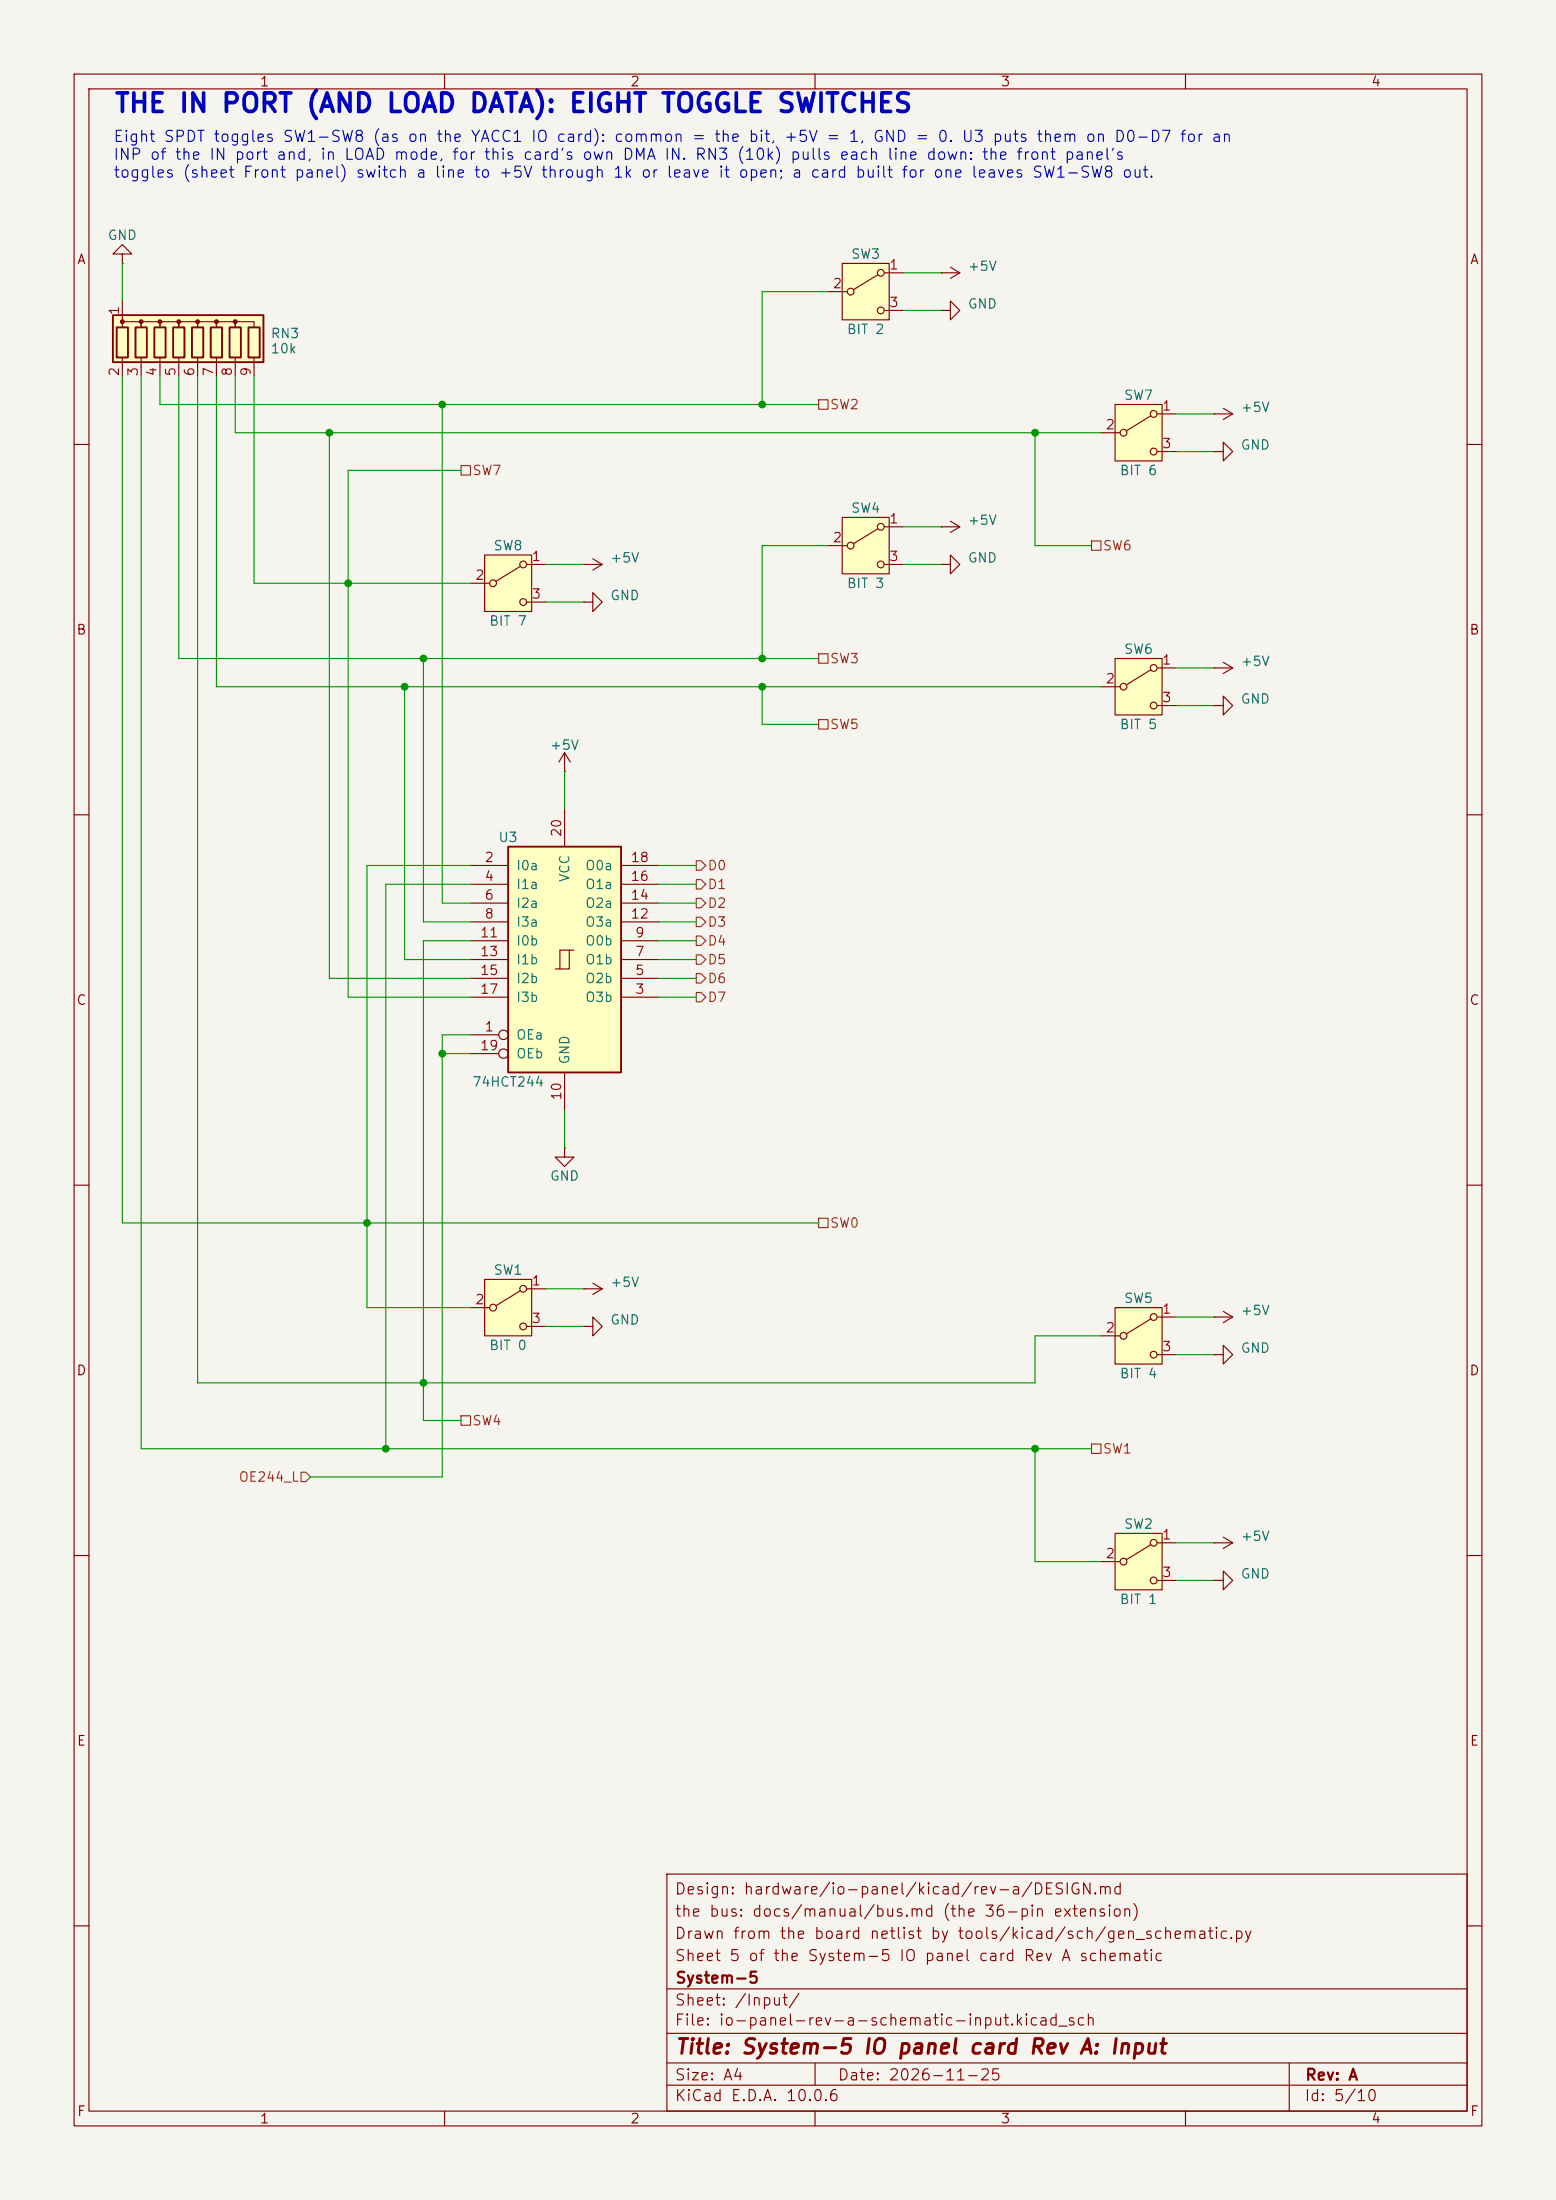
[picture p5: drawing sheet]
<svg xmlns="http://www.w3.org/2000/svg" width="210mm" height="297mm" viewBox="0 0 210 297" stroke-linecap="round" stroke-linejoin="round" font-family="sans-serif">
<path d="M0 0h210v297h-210z" fill="#f5f4ef" stroke="#f5f4ef" stroke-width=".13"/>
<g fill="none" stroke="#840000" stroke-width=".15">
<path d="M10 10h190v277h-190zM12 12h186v273h-186zM60 10v2M110 10v2M160 10v2M127 41.9h1.3v-1.3l1.2 1.3-1.2 1.3v-1.3M127 41.9h.1M10 60h2M127 76.2h1.3v-1.3l1.2 1.3-1.2 1.3v-1.3M127 76.2h.1M198 60h2M10 110h2"/>
<path d="M198 110h2M10 160h2M76.2 154.9v1.3h1.3l-1.3 1.3-1.3-1.3h1.3M76.2 154.9h.1M198 160h2M10 210h2M198 210h2M90 253h108v32h-108zM10 260h2M90 278.5h108M90 274.5h108M90 268.5h108"/>
<path d="M110 278.5v3M174 278.5v6.5M198 260h2M60 285v2M90 281.5h108M110 285v2M160 285v2"/>
</g>
<path d="M150.5 54.6h6.3v7.6h-6.3z" fill="#ffffc2"/>
<g fill="none" stroke="#840000" stroke-width=".15">
<path d="M148.6 58.4h2.5M150.5 54.6h6.3v7.6h-6.3zM155.3 56.1l-3.3 2.1M156.2 55.9h2.5M156.2 61h2.5M78.7 81.3h1.3v-1.3l1.3 1.3-1.3 1.3v-1.3M78.7 81.3h.1"/>
<circle cx="151.6" cy="58.4" r=".46"/>
<circle cx="155.7" cy="55.9" r=".46"/>
<circle cx="155.7" cy="61" r=".46"/>
</g>
<path d="M150.5 207h6.3v7.6h-6.3z" fill="#ffffc2"/>
<g fill="none" stroke="#840000" stroke-width=".15">
<path d="M148.6 210.8h2.5M150.5 207h6.3v7.6h-6.3zM155.3 208.5l-3.3 2.1M156.2 208.3h2.5M156.2 213.4h2.5"/>
<circle cx="151.6" cy="210.8" r=".46"/>
<circle cx="155.7" cy="213.4" r=".46"/>
<circle cx="155.7" cy="208.3" r=".46"/>
</g>
<path d="M65.4 74.9h6.4v7.7h-6.4z" fill="#ffffc2"/>
<g fill="none" stroke="#840000" stroke-width=".15">
<path d="M16.5 34.3h1.3l-1.3-1.3-1.3 1.3h1.3v1.3M16.5 35.6h.1M127 36.8h.1M127 36.8h2.5M128.3 36.1l1.2 .7M129.5 36.8l-1.2 .8M63.5 78.7h2.5M65.4 74.9h6.4v7.7h-6.4zM70.2 76.5l-3.3 2M71.1 76.2h2.6M127 71.1h.1M127 71.1h2.5"/>
<path d="M128.3 70.4l1.2 .7M129.5 71.1l-1.2 .8M71.1 81.3h2.6M163.8 177.8h.1M163.8 177.8h2.6M165.1 177l1.3 .8M166.4 177.8l-1.3 .8M163.8 208.3h.1M163.8 213.4h1.3v-1.3l1.3 1.3-1.3 1.2v-1.2M163.8 213.4h.1M163.8 208.3h2.6M165.1 207.5l1.3 .8"/>
<path d="M166.4 208.3l-1.3 .7"/>
<circle cx="66.5" cy="78.7" r=".46"/>
<circle cx="70.6" cy="76.2" r=".46"/>
<circle cx="70.6" cy="81.3" r=".46"/>
</g>
<path d="M113.7 35.6h6.3v7.6h-6.3z" fill="#ffffc2"/>
<g fill="none" stroke="#840000" stroke-width=".15">
<path d="M111.8 39.4h2.5M113.7 35.6h6.3v7.6h-6.3zM118.5 37.1l-3.3 2M119.4 36.8h2.5M119.4 41.9h2.5"/>
<circle cx="114.8" cy="39.4" r=".46"/>
<circle cx="118.9" cy="36.8" r=".46"/>
<circle cx="118.9" cy="41.9" r=".46"/>
</g>
<path d="M150.5 176.5h6.3v7.7h-6.3z" fill="#ffffc2"/>
<g fill="none" stroke="#840000" stroke-width=".15">
<path d="M78.7 174h.1M78.7 174h2.6M80 173.2l1.3 .8M81.3 174l-1.3 .8M150.5 176.5h6.3v7.7h-6.3zM155.3 178.1l-3.3 2M156.2 177.8h2.5M148.6 180.3h2.5M156.2 182.9h2.5M163.8 182.9h1.3v-1.3l1.3 1.3-1.3 1.3v-1.3M163.8 182.9h.1"/>
<circle cx="155.7" cy="177.8" r=".46"/>
<circle cx="151.6" cy="180.3" r=".46"/>
<circle cx="155.7" cy="182.9" r=".46"/>
</g>
<path d="M15.2 42.5h20.4v6.4h-20.4z" fill="#ffffc2"/>
<path d="M15.2 42.5h20.4v6.4h-20.4zM15.7 44.2h1.6v4.1h-1.6zM18.3 44.2h1.5v4.1h-1.5zM20.8 44.2h1.6v4.1h-1.6zM23.4 44.2h1.5v4.1h-1.5zM25.9 44.2h1.5v4.1h-1.5zM28.4 44.2h1.6v4.1h-1.6zM31 44.2h1.5v4.1h-1.5zM33.5 44.2h1.6v4.1h-1.6z" fill="none" stroke="#840000" stroke-width=".25"/>
<g fill="#840000" stroke="#840000" stroke-width=".15">
<circle cx="16.5" cy="43.4" r=".25"/>
<circle cx="19" cy="43.4" r=".25"/>
<circle cx="21.6" cy="43.4" r=".25"/>
<circle cx="24.1" cy="43.4" r=".25"/>
<circle cx="26.7" cy="43.4" r=".25"/>
<circle cx="29.2" cy="43.4" r=".25"/>
<circle cx="31.7" cy="43.4" r=".25"/>
</g>
<g fill="none" stroke="#840000" stroke-width=".15">
<path d="M16.5 44.2v-.8h2.5v.8v-.8h2.6v.8v-.8h2.5v.8v-.8h2.6v.8v-.8h2.5v.8v-.8h2.5v.8v-.8h2.6v.8M16.5 40.6v2.6M16.5 48.3v2.5M19 48.3v2.5M21.6 48.3v2.5M24.1 48.3v2.5M26.7 48.3v2.5M29.2 48.3v2.5M31.7 48.3v2.5M34.3 48.3v2.5M78.7 76.2h.1M78.7 76.2h2.6"/>
<path d="M80 75.4l1.3 .8M81.3 76.2l-1.3 .8M76.2 104.1h.1M76.2 101.6l-.8 1.3M76.2 101.6l.8 1.3M76.2 101.6v2.5"/>
</g>
<path d="M65.4 172.7h6.4v7.6h-6.4z" fill="#ffffc2"/>
<g fill="none" stroke="#840000" stroke-width=".15">
<path d="M63.5 176.5h2.5M65.4 172.7h6.4v7.6h-6.4zM70.2 174.2l-3.3 2.1M71.1 174h2.6M71.1 179.1h2.6"/>
<circle cx="66.5" cy="176.5" r=".46"/>
<circle cx="70.6" cy="174" r=".46"/>
<circle cx="70.6" cy="179.1" r=".46"/>
</g>
<path d="M113.7 69.9h6.3v7.6h-6.3z" fill="#ffffc2"/>
<g fill="none" stroke="#840000" stroke-width=".15">
<path d="M163.8 55.9h.1M163.8 55.9h2.6M165.1 55.1l1.3 .8M166.4 55.9l-1.3 .7M111.8 73.7h2.5M113.7 69.9h6.3v7.6h-6.3zM118.5 71.4l-3.3 2M119.4 71.1h2.5M119.4 76.2h2.5M163.8 61h1.3v-1.3l1.3 1.3-1.3 1.2v-1.2M163.8 61h.1M163.8 95.3h1.3v-1.3l1.3 1.3-1.3 1.2v-1.2"/>
<path d="M163.8 95.3h.1M163.8 90.2h.1M163.8 90.2h2.6M165.1 89.4l1.3 .8M166.4 90.2l-1.3 .7M78.7 179.1h1.3v-1.3l1.3 1.3-1.3 1.2v-1.2M78.7 179.1h.1"/>
<circle cx="114.8" cy="73.7" r=".46"/>
<circle cx="118.9" cy="71.1" r=".46"/>
<circle cx="118.9" cy="76.2" r=".46"/>
</g>
<path d="M68.6 114.3h15.2v30.5h-15.2z" fill="#ffffc2"/>
<g fill="none" stroke="#840000" stroke-width=".15">
<path d="M63.5 116.8h5.1M63.5 119.4h5.1M76.2 109.2v5.1M83.8 116.8h5.1M83.8 119.4h5.1M63.5 139.7h3.8M63.5 134.6h5.1M63.5 132.1h5.1M63.5 121.9h5.1M63.5 129.5h5.1M63.5 124.5h5.1M63.5 127h5.1"/>
<path d="M76.8 128.3h-1.2v2.5M77.5 128.3h-.7v2.5h-1.9M83.8 134.6h5.1M83.8 132.1h5.1M83.8 121.9h5.1M83.8 129.5h5.1M83.8 124.5h5.1M83.8 127h5.1M63.5 142.2h3.8M76.2 144.8v5.1"/>
<circle cx="67.9" cy="139.7" r=".63"/>
<circle cx="67.9" cy="142.2" r=".63"/>
</g>
<path d="M68.6 114.3h15.2v30.5h-15.2z" fill="none" stroke="#840000" stroke-width=".25"/>
<path d="M150.5 88.9h6.3v7.6h-6.3z" fill="#ffffc2"/>
<g fill="none" stroke="#840000" stroke-width=".15">
<path d="M148.6 92.7h2.5M150.5 88.9h6.3v7.6h-6.3zM155.3 90.4l-3.3 2.1M156.2 90.2h2.5M156.2 95.3h2.5"/>
<circle cx="151.6" cy="92.7" r=".46"/>
<circle cx="155.7" cy="90.2" r=".46"/>
<circle cx="155.7" cy="95.3" r=".46"/>
</g>
<g fill="none" stroke="#725600" stroke-width=".15">
<path d="M110.5 54h1.3v1.2h-1.3zM62.2 62.9h1.3v1.2h-1.3zM147.3 73h1.3v1.3h-1.3zM110.5 97.2h1.3v1.2h-1.3zM110.5 88.3h1.3v1.2h-1.3zM94 116.2h.6l.6 .6-.6 .7h-.6zM94 118.7h.6l.6 .7-.6 .6h-.6zM94 131.4h.6l.6 .7-.6 .6h-.6zM94 128.9h.6l.6 .6-.6 .7h-.6zM94 134h.6l.6 .6-.6 .7h-.6zM94 126.4h.6l.6 .6-.6 .6h-.6zM94 123.8h.6l.6 .7-.6 .6h-.6z"/>
<path d="M94 121.3h.6l.6 .6-.6 .7h-.6zM110.5 164.5h1.3v1.2h-1.3zM40.6 198.8h.7l.6 .6-.6 .6h-.7zM62.2 191.1h1.3v1.3h-1.3zM147.3 194.9h1.3v1.3h-1.3z"/>
</g>
<g fill="none" stroke="#009600" stroke-width=".15">
<path d="M16.5 35.6v5M111.8 39.4h-8.9v15.2M121.9 36.8h5.1M16.5 50.8v114.3h94M19 50.8v144.8h128.3M21.6 50.8v3.8h88.9M24.1 50.8v38.1h86.4M26.7 50.8v135.9h113v-6.4h8.9M29.2 50.8v41.9h119.4M31.7 50.8v7.6h116.9M34.3 50.8v27.9h29.2M44.4 58.4v73.7h19.1"/>
<path d="M59.7 54.6v67.3h3.8M121.9 41.9h5.1M139.7 58.4v15.3h7.6M158.7 55.9h5.1M62.2 63.5h-15.2v71.1h16.5M73.7 76.2h5M111.8 73.7h-8.9v15.2M121.9 71.1h5.1M121.9 76.2h5.1M158.7 61h5.1M54.6 92.7v36.8h8.9M57.1 88.9v35.6h6.4"/>
<path d="M73.7 81.3h5M102.9 92.7v5.1h7.6M158.7 95.3h5.1M158.7 90.2h5.1M63.5 116.8h-14v59.7h14M63.5 119.4h-11.4v76.2M76.2 104.1v5.1M88.9 116.8h5.1M88.9 119.4h5.1M63.5 139.7h-3.8v59.7h-17.8M63.5 127h-6.4v64.8h5.1M88.9 129.5h5.1"/>
<path d="M88.9 132.1h5.1M88.9 134.6h5.1M88.9 124.5h5.1M88.9 127h5.1M88.9 121.9h5.1M59.7 142.2h3.8M76.2 149.9v5M73.7 174h5M73.7 179.1h5M158.7 177.8h5.1M139.7 195.6v15.2h8.9M158.7 182.9h5.1"/>
<path d="M158.7 213.4h5.1M158.7 208.3h5.1"/>
</g>
<g fill="#009600" stroke="#009600" stroke-width=".13">
<circle cx="139.7" cy="195.6" r=".46"/>
<circle cx="102.9" cy="88.9" r=".46"/>
<circle cx="102.9" cy="92.7" r=".46"/>
<circle cx="139.7" cy="58.4" r=".46"/>
<circle cx="59.7" cy="54.6" r=".46"/>
<circle cx="44.4" cy="58.4" r=".46"/>
<circle cx="57.1" cy="88.9" r=".46"/>
<circle cx="54.6" cy="92.7" r=".46"/>
<circle cx="47" cy="78.7" r=".46"/>
<circle cx="52.1" cy="195.6" r=".46"/>
<circle cx="59.7" cy="142.2" r=".46"/>
<circle cx="49.5" cy="165.1" r=".46"/>
<circle cx="57.1" cy="186.7" r=".46"/>
<circle cx="102.9" cy="54.6" r=".46"/>
</g>
<text font-size="2.5" fill="#0000c2" x="15.3" y="15.8">THE IN PORT (AND LOAD DATA): EIGHT TOGGLE SWITCHES</text>
<text font-size="2" fill="#840000" x="91" y="277.8">Title: System-5 IO panel card Rev A: Input</text>
<g font-size="1.5" fill="#0000c2">
<text x="15.2" y="19.5">Eight SPDT toggles SW1-SW8 (as on the YACC1 IO card): common = the bit, +5V = 1, GND = 0. U3 puts them on D0-D7 for an</text>
<text x="15.2" y="22">INP of the IN port and, in LOAD mode, for this card's own DMA IN. RN3 (10k) pulls each line down: the front panel's</text>
<text x="15.2" y="24.4">toggles (sheet Front panel) switch a line to +5V through 1k or leave it open; a card built for one leaves SW1-SW8 out.</text>
</g>
<g font-size="1.5" fill="#840000">
<text x="91" y="256.1">Design: hardware/io-panel/kicad/rev-a/DESIGN.md</text>
<text x="91" y="262.1">Drawn from the board netlist by tools/kicad/sch/gen_schematic.py</text>
<text x="91" y="259.1">the bus: docs/manual/bus.md (the 36-pin extension)</text>
<text x="91" y="265.1">Sheet 5 of the System-5 IO panel card Rev A schematic</text>
<text x="91.1" y="268.1">System-5</text>
<text x="91" y="273.8">File: io-panel-rev-a-schematic-input.kicad_sch</text>
<text x="91" y="271.1">Sheet: /Input/</text>
<text x="91" y="281.2">Size: A4</text>
<text x="113" y="281.2">Date: 2026-11-25</text>
<text x="176.1" y="281.2">Rev: A</text>
<text x="91" y="284">KiCad E.D.A. 10.0.6</text>
<text x="176" y="284">Id: 5/10</text>
</g>
<g font-size="1.3" fill="#840000">
<text x="35" y="12">1</text>
<text x="85" y="12">2</text>
<text x="135" y="12">3</text>
<text x="185" y="12">4</text>
<text x="10.3" y="36">A</text>
<text x="198.3" y="36">A</text>
<text x="10.2" y="86">B</text>
<text x="198.2" y="86">B</text>
<text x="10.2" y="136">C</text>
<text x="198.2" y="136">C</text>
<text x="10.2" y="186">D</text>
<text x="198.2" y="186">D</text>
<text x="10.3" y="236">E</text>
<text x="198.3" y="236">E</text>
<text x="10.3" y="286">F</text>
<text x="35" y="287">1</text>
<text x="85" y="287">2</text>
<text x="135" y="287">3</text>
<text x="185" y="287">4</text>
<text x="198.3" y="286">F</text>
</g>
<g font-size="1.3" fill="#006464">
<text x="14.4" y="32.7">GND</text>
<text x="114.8" y="35.3">SW3</text>
<text x="130.5" y="42">GND</text>
<text x="130.5" y="36.9">+5V</text>
<text x="36.4" y="46">RN3</text>
<text x="114.2" y="45.4">BIT 2</text>
<text x="36.4" y="48">10k</text>
<text x="151.6" y="54.3">SW7</text>
<text x="167.4" y="55.9">+5V</text>
<text x="151" y="64.5">BIT 6</text>
<text x="167.4" y="61">GND</text>
<text x="114.8" y="69.5">SW4</text>
<text x="130.5" y="71.2">+5V</text>
<text x="66.5" y="74.6">SW8</text>
<text x="82.3" y="76.3">+5V</text>
<text x="130.5" y="76.3">GND</text>
<text x="82.3" y="81.3">GND</text>
<text x="114.2" y="79.7">BIT 3</text>
<text x="65.9" y="84.8">BIT 7</text>
<text x="151.6" y="88.6">SW6</text>
<text x="167.4" y="95.3">GND</text>
<text x="167.4" y="90.2">+5V</text>
<text x="74.1" y="101.5">+5V</text>
<text x="151" y="98.8">BIT 5</text>
<text x="67.2" y="114">U3</text>
<text x="69.6" y="117.8">I0a</text>
<text x="77.2" y="119.2" transform="rotate(-90 77.2 119.2)">VCC</text>
<text x="78.9" y="117.8">O0a</text>
<text x="69.6" y="120.3">I1a</text>
<text x="69.6" y="122.9">I2a</text>
<text x="69.6" y="125.4">I3a</text>
<text x="78.9" y="125.4">O3a</text>
<text x="78.9" y="122.9">O2a</text>
<text x="78.9" y="120.3">O1a</text>
<text x="69.6" y="128">I0b</text>
<text x="69.6" y="130.5">I1b</text>
<text x="78.9" y="130.5">O1b</text>
<text x="78.9" y="128">O0b</text>
<text x="69.6" y="133">I2b</text>
<text x="69.6" y="135.6">I3b</text>
<text x="78.9" y="135.6">O3b</text>
<text x="78.9" y="133">O2b</text>
<text x="69.6" y="140.7">OEa</text>
<text x="69.6" y="143.2">OEb</text>
<text x="77.2" y="143.8" transform="rotate(-90 77.2 143.8)">GND</text>
<text x="63.6" y="147">74HCT244</text>
<text x="74.1" y="159.7">GND</text>
<text x="66.5" y="172.4">SW1</text>
<text x="82.3" y="174.1">+5V</text>
<text x="82.3" y="179.1">GND</text>
<text x="151.6" y="176.2">SW5</text>
<text x="167.4" y="177.9">+5V</text>
<text x="65.9" y="182.6">BIT 0</text>
<text x="167.4" y="182.9">GND</text>
<text x="151" y="186.4">BIT 4</text>
<text x="151.6" y="206.7">SW2</text>
<text x="167.4" y="208.3">+5V</text>
<text x="167.4" y="213.4">GND</text>
<text x="151" y="216.9">BIT 1</text>
</g>
<g font-size="1.3" fill="#a90000">
<text x="112.3" y="39.2">2</text>
<text x="119.9" y="36.7">1</text>
<text x="119.9" y="41.8">3</text>
<text x="16.4" y="42.6" transform="rotate(-90 16.4 42.6)">1</text>
<text x="16.4" y="50.9" transform="rotate(-90 16.4 50.9)">2</text>
<text x="18.9" y="50.9" transform="rotate(-90 18.9 50.9)">3</text>
<text x="21.5" y="50.9" transform="rotate(-90 21.5 50.9)">4</text>
<text x="24" y="50.9" transform="rotate(-90 24 50.9)">5</text>
<text x="26.5" y="50.9" transform="rotate(-90 26.5 50.9)">6</text>
<text x="29.1" y="50.9" transform="rotate(-90 29.1 50.9)">7</text>
<text x="31.6" y="50.9" transform="rotate(-90 31.6 50.9)">8</text>
<text x="34.2" y="50.9" transform="rotate(-90 34.2 50.9)">9</text>
<text x="149.1" y="58.3">2</text>
<text x="156.7" y="55.7">1</text>
<text x="156.7" y="60.8">3</text>
<text x="119.9" y="71">1</text>
<text x="71.7" y="76.1">1</text>
<text x="112.3" y="73.5">2</text>
<text x="119.9" y="76.1">3</text>
<text x="64" y="78.6">2</text>
<text x="71.7" y="81.1">3</text>
<text x="149.1" y="92.6">2</text>
<text x="156.7" y="90">1</text>
<text x="156.7" y="95.1">3</text>
<text x="76.1" y="113.1" transform="rotate(-90 76.1 113.1)">20</text>
<text x="65.3" y="116.7">2</text>
<text x="65.3" y="119.2">4</text>
<text x="85" y="119.2">16</text>
<text x="85" y="116.7">18</text>
<text x="65.3" y="121.8">6</text>
<text x="65.3" y="124.3">8</text>
<text x="85" y="124.3">12</text>
<text x="85" y="121.8">14</text>
<text x="64.7" y="126.9">11</text>
<text x="64.7" y="129.4">13</text>
<text x="64.7" y="131.9">15</text>
<text x="85.6" y="131.9">5</text>
<text x="85.6" y="129.4">7</text>
<text x="85.6" y="126.9">9</text>
<text x="64.7" y="134.5">17</text>
<text x="85.6" y="134.5">3</text>
<text x="64.7" y="142.1">19</text>
<text x="65.3" y="139.6">1</text>
<text x="76.1" y="148.7" transform="rotate(-90 76.1 148.7)">10</text>
<text x="71.7" y="173.9">1</text>
<text x="64" y="176.4">2</text>
<text x="71.7" y="178.9">3</text>
<text x="156.7" y="177.7">1</text>
<text x="149.1" y="180.2">2</text>
<text x="156.7" y="182.7">3</text>
<text x="156.7" y="208.1">1</text>
<text x="149.1" y="210.7">2</text>
<text x="156.7" y="213.2">3</text>
</g>
<g font-size="1.3" fill="#725600">
<text x="111.9" y="55.6">SW2</text>
<text x="63.7" y="64.5">SW7</text>
<text x="148.8" y="74.6">SW6</text>
<text x="111.9" y="89.9">SW3</text>
<text x="111.9" y="98.8">SW5</text>
<text x="95.4" y="117.8">D0</text>
<text x="95.4" y="120.3">D1</text>
<text x="95.4" y="125.4">D3</text>
<text x="95.4" y="122.9">D2</text>
<text x="95.4" y="130.5">D5</text>
<text x="95.4" y="128">D4</text>
<text x="95.4" y="133">D6</text>
<text x="95.4" y="135.6">D7</text>
<text x="111.9" y="166.1">SW0</text>
<text x="63.7" y="192.7">SW4</text>
<text x="148.8" y="196.5">SW1</text>
<text x="32.1" y="200.4">OE244_L</text>
</g>
</svg>
